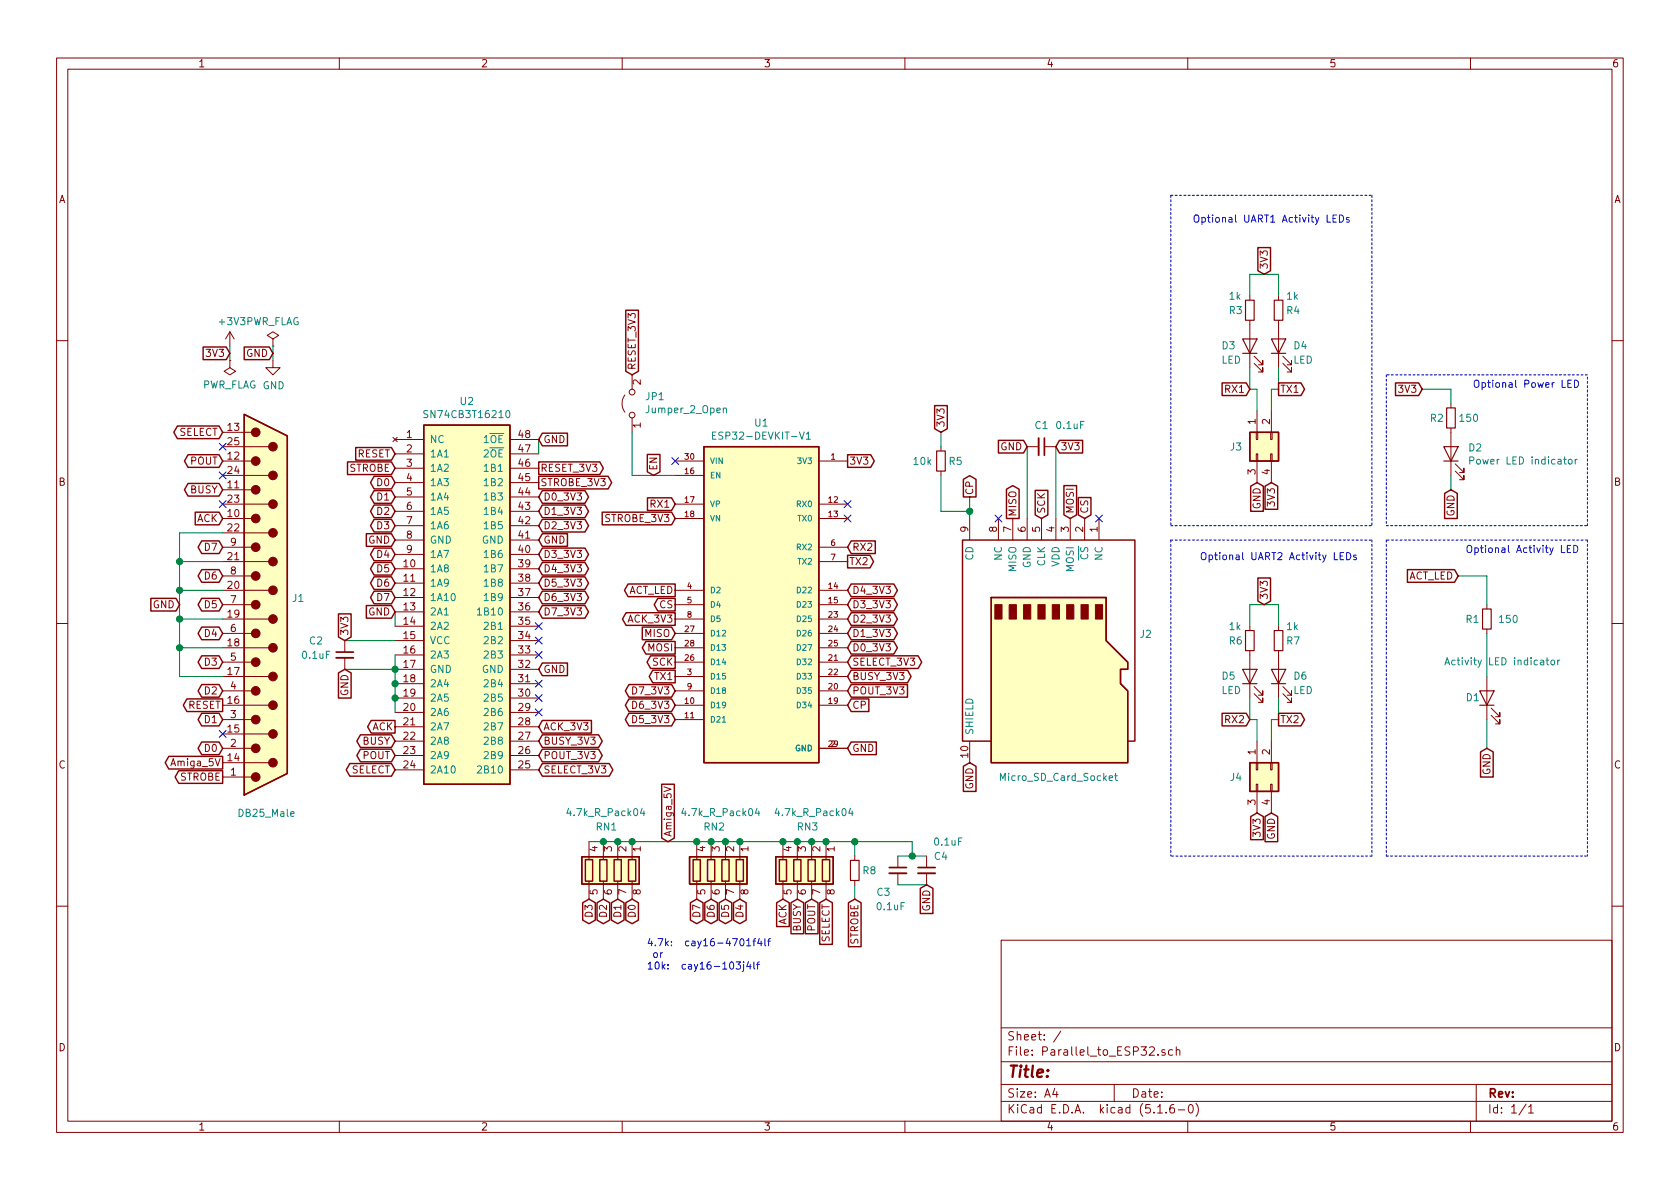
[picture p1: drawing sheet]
<svg xmlns="http://www.w3.org/2000/svg" width="297mm" height="210mm" viewBox="0 0 297 210" stroke-linecap="round" stroke-linejoin="round" font-family="sans-serif">
<g fill="none" stroke="#840000" stroke-width=".18">
<path d="M10 10.3h277v189.9h-277zM12 12.2h273v186.1h-273zM60 10.3v1.9M110 10.3v1.9M160 10.3v1.9M210 10.3v1.9M260 10.3v1.9M40.6 58.7l-.7 1.2M40.6 58.7v2.5M40.6 58.7l.8 1.2M48.3 59.9l1-.6-1-.6-1.1 .6 1.1 .6v1.3M221 52.3v.8"/>
<path d="M221 56.6v8.4M226.1 52.3v.8M226.1 56.6v8.4M10 60.2h2M39.4 79h8.1M39.4 76.4h5M40.6 63.7v1.3l1.1 .7-1.1 .6-1-.6 1-.7M40.6 63.7h.1M48.3 63.7v1.3h1.2l-1.2 1.3-1.3-1.3h1.3M48.3 61.2h.1M69.5 77.3l.7 .8M69.8 77.7h5.1"/>
<path d="M70.2 77.3l-.7 .8M90.2 77.7h5M110.5 69.8a2.54 2.54 0 0 0 0 3.1M111.8 66.3v2.5M111.8 73.9v2.5M166.4 79v.8M181.6 79h2M184.7 79h2M221.7 64.3l1.6 1.5v-.8v.8h-.8M221.7 63l1.6 1.5v-.8v.8h-.8M222.1 76.4h.3v1.3h-.3zM222.2 72.6v3.8"/>
<path d="M224.7 76.4h.2v1.3h-.2zM224.8 72.6v3.8M226.8 64.3l1.5 1.5v-.8v.8h-.7M226.8 63l1.5 1.5v-.8v.8h-.7M256.5 71.4v.7M256.5 75.7v8.4M285 60.2h2M39.4 81.5h5M39.4 89.1h8.1M39.4 91.7h5M39.4 84.1h8.1M39.4 96.8h5"/>
<path d="M39.4 99.3h8.1M39.4 94.2h8.1M39.4 86.6h5M69.8 80.3h5.1M69.8 82.8h5.1M69.8 85.3h5.1M69.8 98h5.1M69.8 93h5.1M69.8 90.4h5.1M69.8 87.9h5.1M69.8 95.5h5.1M90.2 80.3h5"/>
<path d="M90.2 82.8h5M90.2 85.3h5M90.2 98h5M90.2 93h5M90.2 90.4h5M90.2 87.9h5M90.2 95.5h5M119.4 81.5h5.1M119.4 89.1h5.1M119.4 91.7h5.1M119.4 84.1h5.1M144.8 81.5h5.1"/>
<path d="M144.8 89.1h5.1M144.8 91.7h5.1M144.8 96.8h5.1M144.8 99.3h5.1M166.4 83.3v.8M171.4 91.7v3.8M176.5 91.7v3.8M179.1 91.7v3.8M181.6 91.7v3.8M184.1 91.7v3.8M186.7 91.7v3.8M189.2 91.7v3.8"/>
<path d="M191.8 91.7v3.8M194.3 91.7v3.8M222.1 80.3h.3v1.2h-.3zM222.2 81.5v3.8M224.7 80.3h.2v1.2h-.2zM224.8 81.5v3.8M257.3 83.3l1.5 1.5v-.7v.7h-.7M257.3 82l1.5 1.6v-.8v.8h-.7M10 110.3h2M39.4 104.4h8.1M39.4 106.9h5M39.4 117.1h5"/>
<path d="M39.4 119.6h8.1M39.4 109.5h8.1M39.4 112h5M39.4 114.5h8.1M39.4 101.8h5M61 113.3v2M61 116.3v2.1M69.8 100.6h5.1M69.8 103.1h5.1M69.8 113.3h5.1M69.8 108.2h5.1M69.8 105.7h5.1"/>
<path d="M69.8 110.7h5.1M69.8 115.8h5.1M69.8 118.4h5.1M90.2 100.6h5M90.2 103.1h5M90.2 113.3h5M90.2 108.2h5M90.2 105.7h5M90.2 110.7h5M90.2 115.8h5M90.2 118.4h5M119.4 104.4h5.1"/>
<path d="M119.4 106.9h5.1M119.4 117.1h5.1M119.4 119.6h5.1M119.4 109.5h5.1M119.4 112h5.1M119.4 114.5h5.1M144.8 104.4h5.1M144.8 106.9h5.1M144.8 117.1h5.1M144.8 119.6h5.1M144.8 109.5h5.1M144.8 112h5.1"/>
<path d="M144.8 114.5h5.1M221 110.7v.8M221 115.1v8.3M226.1 110.7v.8M226.1 115.1v8.3M262.9 106.9v.8M262.9 111.2v.8M262.9 119.6v7.6M285 110.3h2M39.4 124.7h8.1M39.4 127.2h5M39.4 132.3h5"/>
<path d="M39.4 122.2h5M39.4 137.4h5M39.4 134.9h8.1M39.4 129.8h8.1M69.8 120.9h5.1M69.8 123.4h5.1M69.8 126h5.1M69.8 128.5h5.1M69.8 131.1h5.1M69.8 133.6h5.1M69.8 136.1h5.1M90.2 120.9h5"/>
<path d="M90.2 123.4h5M90.2 126h5M90.2 128.5h5M90.2 131.1h5M90.2 133.6h5M90.2 136.1h5M117.4 139.1l1.3 .5-1.3 .4M119.4 124.7h5.1M119.4 127.2h5.1M119.4 122.2h5.1M144.8 124.7h5.1M144.8 132.3h5.1"/>
<path d="M144.8 122.2h5.1M171.4 131.1v3.8M221.7 122.7l1.6 1.5v-.8v.8h-.8M221.7 121.4l1.6 1.5v-.7v.7h-.8M222.1 134.9h.3v1.2h-.3zM222.1 138.7h.3v1.2h-.3zM222.2 131.1v3.8M222.2 139.9v3.9M224.7 134.9h.2v1.2h-.2zM224.7 138.7h.2v1.2h-.2zM224.8 131.1v3.8M224.8 139.9v3.9"/>
<path d="M226.8 122.7l1.5 1.5v-.8v.8h-.7M226.8 121.4l1.5 1.5v-.7v.7h-.7M263.7 126.5l1.5 1.5v-.8v.8h-.8M263.7 125.2l1.5 1.5v-.7v.7h-.8M104.1 148.8v3.2M104.1 155.8v3.2M106.7 148.8v3.2M106.7 155.8v3.2M109.2 148.8v3.2M109.2 155.8v3.2M111.8 148.8v3.2M111.8 155.8v3.2"/>
<path d="M123.2 148.8v3.2M123.2 155.8v3.2M125.7 148.8v3.2M125.7 155.8v3.2M128.3 148.8v3.2M128.3 155.8v3.2M130.8 148.8v3.2M130.8 155.8v3.2M138.4 148.8v3.2M138.4 155.8v3.2M141 148.8v3.2M141 155.8v3.2"/>
<path d="M143.5 148.8v3.2M143.5 155.8v3.2M146 148.8v3.2M146 155.8v3.2M151.1 151.4v.7M151.1 155.7v.8M158.7 151.4v2M158.7 154.4v2.1M163.8 151.4v2M163.8 154.4v2.1M10 160.2h2M177 166.3h108v32h-108z"/>
<path d="M285 160.2h2M60 198.3v1.9M110 198.3v1.9M160 198.3v1.9M177 194.8h108M177 191.8h108M177 187.8h108M177 181.8h108M186.5 192.5l-.4 1h1M186.8 193v1M187.6 182.3l-1.3 2M197 191.8v3"/>
<path d="M204.7 196.8h.8M204.7 186.5v.1M206 185.7l-.4-.1-.2 .2 .1 .2 .5 .2v.3h-.6M206.2 196.7v.1M207.3 185.7l-.4-.1-.3 .3 .1 .6 .2 .1 .4-.1M207.5 195.3a.59 .59 0 0 0-.7 .7v.5l.2 .2 .4 .1 .2-.1 .1-.5-.2-.2-.4-.1-.3 .3M208 185.7l.2-.1 .3 .1 .1 .9M208 185.1v1.5M208.3 196.3h1.2M210 198.3v1.9M210.3 195.4l.2-.1a.8 .8 0 0 1 .5 .8 .8 .8 0 0 1-.5 .7 1 1 0 0 1-.2-1.4zM211.5 195.1a1.71 1.71 0 0 1 0 2.3"/>
<path d="M260 198.3v1.9M261 191.8v6.5M269.8 195.2l-1.2 2M270.3 195.8l.4-.5v1.5M270.3 196.8h.8"/>
<circle cx="111.8" cy="69.3" r=".51"/>
<circle cx="111.8" cy="73.4" r=".51"/>
</g>
<g fill="none" stroke="#840000" stroke-width=".2">
<path d="M219.7 59.9h2.5l-1.2 2.6zM220.2 53.1h1.5v3.5h-1.5zM224.8 59.9h2.5l-1.2 2.6zM225.3 53.1h1.5v3.5h-1.5zM165.6 79.8h1.5v3.5h-1.5zM219.7 62.5h2.5M224.8 62.5h2.5M255.3 79h2.5l-1.3 2.5zM255.8 72.1h1.5v3.6h-1.5zM255.3 81.5h2.5M219.7 118.4h2.5l-1.2 2.5zM220.2 111.5h1.5v3.6h-1.5z"/>
<path d="M224.8 118.4h2.5l-1.2 2.5zM225.3 111.5h1.5v3.6h-1.5zM262.1 107.7h1.6v3.5h-1.6zM219.7 120.9h2.5M224.8 120.9h2.5M261.6 122.2h2.6l-1.3 2.5zM261.6 124.7h2.6M150.4 152.1h1.5v3.6h-1.5z"/>
</g>
<g fill="none" stroke="#008484" stroke-width=".18">
<path d="M75.6 72.7l-.4-.1-.2 .1v.4l.6 .3v.2l-.2 .3-.5-.1M89.6 72.7l.1-.1a.69 .69 0 0 1 .5 .6 .69 .69 0 0 1-.5 .7l-.2-.3-.1-.2zM126 77h.4M126.6 76.4h-.6v1.3h.6M127.9 72.3l.2-.1h.3v.8M142.6 76.8l.3-.4v1.3M142.6 77.7h.7M259.9 81.5l.6-.1 .1-.2-.1-.3-.2-.1h-.4v1.3M277.3 81.4l.2-.2 .4 .2 .1 .4-.2 .2-.3 .1-.2-.2zM278.5 81.2v.9M278.9 81.2l-.3 .1-.1 .2M84.4 107.8l.4-.3v1.3"/>
<path d="M84.4 108.8h.7M255.5 117.6l.4-1.3 .4 1.3M255.6 117.2h.6M273.4 116.7h.4M273.5 116.3v1.1l.3 .2M274.3 116.8l.3-.1 .3 .3-.1 .5-.4 .1-.1-.2zM275.4 116.7v.9M275.8 116.7l-.4 .3M84.4 135.6l.5-.2 .2 .4-.7 .9h.7M127.7 127.7h.6M196.1 137.6l.6-.1v-.3h-.4l-.2 .2 .1 .6h.5M197.1 137.2h.5"/>
<path d="M197.3 136.7v1.1l.3 .2M113.5 142.9l-.3 .9h.8M113.8 143.4v.8M133.9 142.9l-.3 .9h.7M134.2 143.4v.8M150.4 142.9l-.3 .9h.8M150.7 143.4v.8"/>
</g>
<path d="M183.6 77.5v3M59.4 116.3h3.1M157.2 154.4h3.1M162.3 154.4h3.1" fill="none" stroke="#840000" stroke-width=".33"/>
<path d="M184.7 77.5v3M59.4 115.3h3.1M157.2 153.4h3.1M162.3 153.4h3.1" fill="none" stroke="#840000" stroke-width=".3"/>
<g fill="#ffffc2" stroke="#ffffc2" stroke-width=".18">
<path d="M74.9 75.2h15.3v63.5h-15.3z"/>
<path d="M124.5 79h20.3v55.9h-20.3z"/>
<path d="M121.9 151.5h10.2v4.8h-10.2z"/>
<path d="M175.3 105.7h20.3v7.6l3.8 3.8v1.3h-1.3v2.5l1.3 1.3v12.7h-24.1z"/>
<path d="M43.2 73.3l7.6 3.8v59.7l-7.6 3.8z"/>
<path d="M102.9 151.5h10.1v4.8h-10.1z"/>
<path d="M137.2 151.5h10.1v4.8h-10.1z"/>
<path d="M221 76.4h5.1v5.1h-5.1z"/>
<path d="M221 134.9h5.1v5h-5.1z"/>
</g>
<g fill="none" stroke="#840000" stroke-width=".25">
<path d="M110.6 54.9h2.3v10.8l-1.1 .6-1.2-.6zM222.4 43.8h2.2v4.1l-1.1 .6-1.1-.6zM31.4 75.3h7.3l.7 1.1-.7 1.2h-7.3l-.7-1.2zM35.9 61.4h4.1l.6 1.1-.6 1.1h-4.1zM43.2 73.3l7.6 3.8v59.7l-7.6 3.8zM43.2 61.4h4.4l.7 1.1-.7 1.1h-4.4zM62.9 79.1h6.3l.6 1.2-.6 1.1h-6.3zM74.9 75.2h15.3v63.5h-15.3zM95.9 76.6h4.4v2.2h-4.4l-.7-1.1zM124.5 79h20.3v55.9h-20.3zM165.3 71.7h2.2v4.1l-1.1 .6-1.1-.6zM176.5 77.9h4.5l.6 1.1-.6 1.1h-4.5z"/>
<path d="M187.3 77.9h4.1v2.2h-4.1l-.6-1.1zM216.1 67.7h4.2l.7 1.1-.7 1.1h-4.2zM221 76.4h5.1v5.1h-5.1zM226.1 67.7h3.9l.7 1.1-.7 1.1h-3.9zM246.7 67.7h4.1l.7 1.1-.7 1.1h-4.1zM33.2 85.5h5.5l.7 1.1-.7 1.1h-5.5l-.6-1.1zM33.2 80.4h5.5l.7 1.1-.7 1.1h-5.5l-.6-1.1zM34.5 90.6h4.2l.7 1.1-.7 1.1h-4.2zM35.7 95.7h3l.7 1.1-.7 1.1h-3l-.7-1.1zM61.4 81.7h7.8l.6 1.1-.6 1.1h-7.8zM64.8 94.4h4.4l.6 1.1-.6 1.1h-4.4zM66.1 99.5h3.1l.6 1.1-.6 1.1h-3.1l-.6-1.1z"/>
<path d="M66.1 96.9h3.1l.6 1.1-.6 1.2h-3.1l-.6-1.2zM66.1 91.8h3.1l.6 1.2-.6 1.1h-3.1l-.6-1.1zM66.1 89.3h3.1l.6 1.1-.6 1.1h-3.1l-.6-1.1zM66.1 86.8h3.1l.6 1.1-.6 1.1h-3.1l-.6-1.1zM66.1 84.2h3.1l.6 1.1-.6 1.2h-3.1l-.6-1.2zM95.2 84.2h12.3l.7 1.1-.7 1.2h-12.3zM95.2 81.7h10.8l.7 1.1-.7 1.1h-10.8zM95.9 99.5h7.5l.7 1.1-.7 1.1h-7.5l-.7-1.1zM95.9 96.9h7.5l.7 1.1-.7 1.2h-7.5l-.7-1.2zM95.9 91.8h7.5l.7 1.2-.7 1.1h-7.5l-.7-1.1zM95.9 89.3h7.5l.7 1.1-.7 1.1h-7.5l-.7-1.1zM95.9 86.8h7.5l.7 1.1-.7 1.1h-7.5l-.7-1.1z"/>
<path d="M95.9 94.4h4.4v2.2h-4.4l-.7-1.1zM106.5 90.6h12.2l.7 1.1-.7 1.1h-12.2zM114.5 80.4h2.2v3l-1.1 .7-1.1-.7zM114.5 88h4.2l.7 1.1-.7 1.2h-4.2zM149.9 98.2h3.9l.7 1.1-.7 1.1h-3.9zM149.9 80.4h4l.7 1.1-.7 1.1h-4zM150.5 95.7h4.3v2.2h-4.3l-.6-1.1zM170.3 84.8l1.1-.7 1.2 .7v3.1h-2.3zM178 86.5l1.1-.6 1.1 .6v5.2h-2.2zM183 86.7h2.3v4.4l-1.2 .6-1.1-.6zM188.1 85.9h2.2v5.2l-1.1 .6-1.1-.6zM190.7 88h2.2v3.1l-1.1 .6-1.1-.6z"/>
<path d="M221.1 86l1.1-.7 1.2 .7v4.4h-2.3zM223.7 86l1.1-.7 1.1 .7v4.1h-2.2zM255.4 87.2l1.1-.6 1.2 .6v4.5h-2.3zM26.7 105.8h4.4l.6 1.1-.6 1.1h-4.4zM35.7 116h3l.7 1.1-.7 1.1h-3l-.7-1.1zM35.7 110.9h3l.7 1.1-.7 1.1h-3l-.7-1.1zM35.7 105.8h3l.7 1.1-.7 1.1h-3l-.7-1.1zM35.7 100.7h3l.7 1.1-.7 1.2h-3l-.7-1.2zM59.8 108.6h2.3v4l-1.1 .7-1.2-.7zM59.8 119l1.2-.6 1.1 .6v4.4h-2.3zM64.8 107.1h4.4l.6 1.1-.6 1.1h-4.4zM66.1 102h3.1l.6 1.1-.6 1.1h-3.1l-.6-1.1z"/>
<path d="M66.1 104.5h3.1l.6 1.2-.6 1.1h-3.1l-.6-1.1zM95.9 107.1h7.5l.7 1.1-.7 1.1h-7.5l-.7-1.1zM95.9 104.5h7.5l.7 1.2-.7 1.1h-7.5l-.7-1.1zM95.9 102h7.5l.7 1.1-.7 1.1h-7.5l-.7-1.1zM95.9 117.2h4.4v2.3h-4.4l-.7-1.1zM110.7 108.4h8.7v2.2h-8.7l-.6-1.1zM111 103.3h8.4v2.2h-8.4l-.6-1.1zM113.6 110.9h5.1l.7 1.1-.7 1.1h-5.1zM114.2 113.4h5.2v2.3h-5.2l-.6-1.2zM115 116h4.4v2.2h-4.4l-.6-1.1zM115.4 118.5h4v2.2h-4l-.6-1.1zM116.3 105.8h3.1v2.2h-3.1l-.6-1.1z"/>
<path d="M150.5 116h11.8l.7 1.1-.7 1.1h-11.8l-.6-1.1zM150.5 113.4h7.5l.7 1.1-.7 1.2h-7.5l-.6-1.2zM150.5 110.9h7.5l.7 1.1-.7 1.1h-7.5l-.6-1.1zM150.5 108.4h7.5l.7 1.1-.7 1.1h-7.5l-.6-1.1zM150.5 105.8h7.5l.7 1.1-.7 1.1h-7.5l-.6-1.1zM150.5 103.3h7.5l.7 1.1-.7 1.1h-7.5l-.6-1.1zM150.5 118.5h10l.6 1.1-.6 1.1h-10l-.6-1.1zM175.3 105.7h20.3v7.6l3.8 3.8v1.3h-1.3v2.5l1.3 1.3v12.7h-24.1zM222.4 102.2h2.2v4.1l-1.1 .6-1.1-.6zM248.8 100.7h8.4l.6 1.1-.6 1.2h-8.4zM29.8 133.8h9.6v2.2h-9.6l-.6-1.1zM31.6 136.3h7.8v2.2h-7.8l-.6-1.1z"/>
<path d="M33 123.6h6.4v2.2h-6.4l-.6-1.1zM35.7 131.2h3l.7 1.1-.7 1.1h-3l-.7-1.1zM35.7 126.1h3l.7 1.1-.7 1.2h-3l-.7-1.2zM35.7 121.1h3l.7 1.1-.7 1.1h-3l-.7-1.1zM61.8 135h7.4l.6 1.1-.6 1.2h-7.4l-.6-1.2zM63.7 129.9h5.5l.6 1.2-.6 1.1h-5.5l-.6-1.1zM63.7 132.5h5.5l.6 1.1-.6 1.1h-5.5l-.6-1.1zM65.6 127.4h4.2v2.2h-4.2l-.6-1.1zM95.9 127.4h8.7v2.2h-8.7l-.7-1.1zM95.9 132.5h9.9l.7 1.1-.7 1.1h-9.9l-.7-1.1zM95.9 129.9h9.9l.7 1.2-.7 1.1h-9.9l-.7-1.1zM95.9 135h11.8l.7 1.1-.7 1.2h-11.8l-.7-1.2z"/>
<path d="M111.2 126.1h7.5l.7 1.1-.7 1.2h-7.5l-.6-1.2zM111.2 123.6h7.5l.7 1.1-.7 1.1h-7.5l-.6-1.1zM111.2 121.1h7.5l.7 1.1-.7 1.1h-7.5l-.6-1.1zM117 138.7h2.2v9.5l-1.1 .6-1.1-.6zM150.5 121.1h10v2.2h-10l-.6-1.1zM150.5 131.2h4.4v2.2h-4.4l-.6-1.1zM150.5 123.6h3.1v2.2h-3.1l-.6-1.1zM170.3 135.5l1.1-.6 1.2 .6v4.4h-2.3zM175.3 131.1h-5.1v-35.6h30.5v35.6h-1.3M216.1 126.1h4.2l.7 1.1-.7 1.2h-4.2zM221 134.9h5.1v5h-5.1zM226.1 126.1h3.9l.7 1.1-.7 1.2h-3.9z"/>
<path d="M261.8 133l1.1-.7 1.1 .7v4.4h-2.2zM102.9 151.5h10.1v4.8h-10.1zM103 159.6l1.1-.6 1.2 .6v3.1l-1.2 .6-1.1-.6zM103.5 152h1.3v3.8h-1.3zM105.6 159.6l1.1-.6 1.1 .6v3.1l-1.1 .6-1.1-.6zM106 152h1.3v3.8h-1.3zM108.1 159.6l1.1-.6 1.1 .6v3.1l-1.1 .6-1.1-.6zM108.6 152h1.3v3.8h-1.3zM110.6 159.6l1.2-.6 1.1 .6v3.1l-1.1 .6-1.2-.6zM111.1 152h1.3v3.8h-1.3zM121.9 151.5h10.2v4.8h-10.2zM122.1 159.6l1.1-.6 1.1 .6v3.1l-1.1 .6-1.1-.6z"/>
<path d="M122.6 152h1.2v3.8h-1.2zM124.6 159.6l1.1-.6 1.1 .6v3.1l-1.1 .6-1.1-.6zM125.1 152h1.3v3.8h-1.3zM127.2 159.6l1.1-.6 1.1 .6v3.1l-1.1 .6-1.1-.6zM127.6 152h1.3v3.8h-1.3zM129.7 159.6l1.1-.6 1.1 .6v3.1l-1.1 .6-1.1-.6zM130.2 152h1.2v3.8h-1.2zM137.2 151.5h10.1v4.8h-10.1zM137.3 159.6l1.1-.6 1.1 .6v4.2h-2.2zM137.8 152h1.3v3.8h-1.3zM139.9 159.6l1.1-.6 1.1 .6v5.5h-2.2zM140.3 152h1.3v3.8h-1.3z"/>
<path d="M142.4 159.6l1.1-.6 1.1 .6v5.5h-2.2zM142.9 152h1.2v3.8h-1.2zM144.9 159.6l1.1-.6 1.2 .6v7.4h-2.3zM145.4 152h1.3v3.8h-1.3zM150 159.6l1.1-.6 1.1 .6v7.8h-2.2zM162.7 157.1l1.1-.6 1.1 .6v4.4h-2.2zM221.1 144.4l1.1-.6 1.2 .6v4.1h-2.3zM223.7 144.4l1.1-.6 1.1 .6v4.4h-2.2z"/>
</g>
<g fill="#840000" stroke="#840000" stroke-width=".18">
<path d="M175.9 106.9h1.3v2.6h-1.3z"/>
<path d="M178.4 106.9h1.3v2.6h-1.3z"/>
<path d="M181 106.9h1.2v2.6h-1.2z"/>
<path d="M183.5 106.9h1.3v2.6h-1.3z"/>
<path d="M186.1 106.9h1.2v2.6h-1.2z"/>
<path d="M188.6 106.9h1.3v2.6h-1.3z"/>
<path d="M191.1 106.9h1.3v2.6h-1.3z"/>
<path d="M193.7 106.9h1.2v2.6h-1.2z"/>
<circle cx="45.2" cy="137.4" r=".76"/>
<circle cx="45.2" cy="132.3" r=".76"/>
<circle cx="45.2" cy="127.2" r=".76"/>
<circle cx="45.2" cy="122.2" r=".76"/>
<circle cx="45.2" cy="117.1" r=".76"/>
<circle cx="45.2" cy="112" r=".76"/>
<circle cx="45.2" cy="106.9" r=".76"/>
<circle cx="45.2" cy="101.8" r=".76"/>
<circle cx="45.2" cy="96.8" r=".76"/>
<circle cx="45.2" cy="91.7" r=".76"/>
<circle cx="45.2" cy="86.6" r=".76"/>
<circle cx="45.2" cy="81.5" r=".76"/>
<circle cx="45.2" cy="76.4" r=".76"/>
<circle cx="48.3" cy="134.9" r=".76"/>
<circle cx="48.3" cy="129.8" r=".76"/>
<circle cx="48.3" cy="124.7" r=".76"/>
<circle cx="48.3" cy="119.6" r=".76"/>
<circle cx="48.3" cy="114.5" r=".76"/>
<circle cx="48.3" cy="109.5" r=".76"/>
<circle cx="48.3" cy="104.4" r=".76"/>
<circle cx="48.3" cy="99.3" r=".76"/>
<circle cx="48.3" cy="94.2" r=".76"/>
<circle cx="48.3" cy="89.1" r=".76"/>
<circle cx="48.3" cy="84.1" r=".76"/>
<circle cx="48.3" cy="79" r=".76"/>
</g>
<g fill="none" stroke="#0000c2" stroke-width=".18" stroke-dasharray=".4 .4">
<path d="M207 34.5v58.5M207 34.5h35.6M242.6 34.5v58.5M245.1 66.3v26.7M280.7 66.3h-35.6M207 95.5v55.9M207 93h35.6M207 95.5h35.6M242.6 95.5v55.9M245.1 95.5v55.9M245.1 93h35.6M280.7 95.5v55.9"/>
<path d="M280.7 95.5h-35.6M280.7 93v-26.7M242.6 151.4h-35.6M245.1 151.4h35.6"/>
</g>
<g fill="none" stroke="#008400" stroke-width=".18">
<path d="M221 52.3v-3.8h5.1v3.8M40.6 61.2v2.5M48.3 61.2v2.5M95.2 77.7v2.6M111.8 76.4v7.7h7.6M166.4 76.4v2.6M181.6 79v12.7M186.7 79v12.7M221 65v3.8h1.2v3.8M226.1 65v3.8h-1.3v3.8M251.5 68.8h5v2.6M31.7 99.3h7.7"/>
<path d="M39.4 94.2h-7.7v25.4h7.7M166.4 84.1v6.3h5M171.4 87.9v3.8M256.5 84.1v2.5M31.7 104.4h7.7M31.7 109.5h7.7M31.7 114.5h7.7M61 118.4h8.8M61 113.3h8.8M69.8 108.2v2.5M69.8 115.8v10.2M221 110.7v-3.8h5.1v3.8"/>
<path d="M257.8 101.8h5.1v5.1M262.9 112v7.6M221 123.4v3.8h1.2v3.9M226.1 123.4v3.8h-1.3v3.9M262.9 127.2v5.1M104.1 148.8h57.2v2.6M151.1 148.8v2.6M151.1 156.5v2.5M158.7 151.4h5.1M158.7 156.5h5.1"/>
</g>
<g fill="none" stroke="#0000c2" stroke-width=".18">
<path d="M234.6 38v1.3h.7M235.7 38.6h.4M236.3 38h-.6v1.3h.6M236.8 38a.64 .64 0 0 1 .8 .7 .64 .64 0 0 1-.8 .6zM238.5 38.5l-.3-.1-.2 .2 .1 .2 .4 .1v.3h-.5M277.2 67.8h.4M277.8 67.2h-.6v1.3h.6M278.4 67.2a.64 .64 0 0 1 .7 .7 .64 .64 0 0 1-.7 .6zM235.9 97.7v1.3h.6M237 98.3h.4M237.6 97.7h-.6v1.3h.6M238.1 97.7a.64 .64 0 0 1 .7 .6 .64 .64 0 0 1-.7 .7z"/>
<path d="M239.8 98.2l-.3-.1-.2 .2 .1 .2 .4 .1v.3h-.5M276.1 96.4v1.3h.6M277.1 97h.4M277.7 96.4h-.6v1.3h.6M278.3 96.4a.64 .64 0 0 1 .7 .7 .64 .64 0 0 1-.7 .6zM117.1 168.5l-.3 .2M130.1 170.1h.8l-.4 .5 .4 .1v.5l-.2 .2-.6-.2M130.9 166.1l.2-.1a.67 .67 0 0 1 .5 .6 .67 .67 0 0 1-.5 .7l-.3-.5zM131.5 170.5v1.1l-.3 .2M131.5 170.1v.1M132 166.3l.4-.3v1.3M132 167.3h.7"/>
<path d="M132.3 170l-.3 .9h.8M132.6 170.5v.9M133.1 166.4h.5M133.3 170.1v1.1l.2 .2M133.6 166l-.3 .2v1.1M133.8 170.5h.5M134.3 165.9l-.3 .9h.7M134.3 170.1l-.3 .2v1.1M134.6 166.4v.9M135.2 166v1.1l.2 .2M135.7 166.4h.5M136.2 166l-.3 .2v1.1"/>
</g>
<g fill="#008400" stroke="#008400" stroke-width=".25">
<circle cx="109.2" cy="148.8" r=".51"/>
<circle cx="69.9" cy="123.4" r=".51"/>
<circle cx="146.1" cy="148.8" r=".51"/>
<circle cx="138.4" cy="148.8" r=".51"/>
<circle cx="106.7" cy="148.8" r=".51"/>
<circle cx="31.8" cy="99.3" r=".51"/>
<circle cx="31.8" cy="104.4" r=".51"/>
<circle cx="31.8" cy="109.5" r=".51"/>
<circle cx="31.8" cy="114.5" r=".51"/>
<circle cx="141" cy="148.8" r=".51"/>
<circle cx="125.7" cy="148.8" r=".51"/>
<circle cx="143.5" cy="148.8" r=".51"/>
<circle cx="128.3" cy="148.8" r=".51"/>
<circle cx="130.8" cy="148.8" r=".51"/>
<circle cx="123.2" cy="148.8" r=".51"/>
<circle cx="171.5" cy="90.4" r=".51"/>
<circle cx="111.8" cy="148.8" r=".51"/>
<circle cx="69.9" cy="120.9" r=".51"/>
<circle cx="69.9" cy="118.4" r=".51"/>
<circle cx="161.3" cy="151.4" r=".51"/>
<circle cx="151.1" cy="148.8" r=".51"/>
</g>
<g fill="none" stroke="#000084" stroke-width=".18">
<path d="M38.8 78.4l1.2 1.2M40 78.4l-1.2 1.2M38.8 88.5l1.2 1.3M38.8 83.5l1.2 1.2M40 88.5l-1.2 1.3M40 83.5l-1.2 1.2M118.8 80.9l1.2 1.2M120 80.9l-1.2 1.2M149.3 91.1l1.2 1.2M149.3 88.5l1.2 1.3M150.5 91.1l-1.2 1.2M150.5 88.5l-1.2 1.3"/>
<path d="M175.9 91.1l1.2 1.2M177.1 91.1l-1.2 1.2M193.7 91.1l1.2 1.2M194.9 91.1l-1.2 1.2M94.6 115.2l1.3 1.2M94.6 112.7l1.3 1.2M94.6 110.1l1.3 1.2M95.9 115.2l-1.3 1.2M95.9 112.7l-1.3 1.2M95.9 110.1l-1.3 1.2M38.8 129.2l1.2 1.2M40 129.2l-1.2 1.2"/>
<path d="M94.6 120.3l1.3 1.2M94.6 122.8l1.3 1.2M94.6 125.4l1.3 1.2M95.9 120.3l-1.3 1.2M95.9 122.8l-1.3 1.2M95.9 125.4l-1.3 1.2"/>
</g>
<text font-size="2.8" fill="#840000" x="178" y="190.5">Title:</text>
<g font-size="2.1" fill="#840000">
<text x="178" y="184">Sheet: /</text>
<text x="178" y="186.7">File: Parallel_to_ESP32.sch</text>
<text x="178" y="196.9">KiCad E.D.A. kicad (5.1.6-0)</text>
<text x="178" y="194.1">Size: A4</text>
<text x="200" y="194.1">Date:</text>
<text x="263" y="194.1">Rev:</text>
<text x="263" y="196.9">Id: 1/1</text>
</g>
<g font-size="1.8" fill="#840000">
<text x="35" y="11.9">1</text>
<text x="85" y="11.9">2</text>
<text x="135" y="11.9">3</text>
<text x="185" y="11.9">4</text>
<text x="235" y="11.9">5</text>
<text x="285" y="11.9">6</text>
<text x="10.4" y="35.9">A</text>
<text x="285.4" y="35.9">A</text>
<text x="224.2" y="47.7" transform="rotate(-90 224.2 47.7)">3V3</text>
<text x="36.7" y="63.1">3V3</text>
<text x="43.5" y="63.1">GND</text>
<text x="112.4" y="65.5" transform="rotate(-90 112.4 65.5)">RESET_3V3</text>
<text x="113.3" y="68" transform="rotate(-90 113.3 68)">2</text>
<text x="216.8" y="69.5">RX1</text>
<text x="226.3" y="69.5">TX1</text>
<text x="247.5" y="69.5">3V3</text>
<text x="31.6" y="77.1">SELECT</text>
<text x="40.3" y="76.2">13</text>
<text x="71.9" y="77.5">1</text>
<text x="91.7" y="77.5">48</text>
<text x="113.3" y="75.7" transform="rotate(-90 113.3 75.7)">1</text>
<text x="167" y="75.7" transform="rotate(-90 167 75.7)">3V3</text>
<text x="222" y="75" transform="rotate(-90 222 75)">1</text>
<text x="224.5" y="75" transform="rotate(-90 224.5 75)">2</text>
<text x="33.7" y="82.2">POUT</text>
<text x="40.3" y="81.3">12</text>
<text x="40.3" y="83.8">24</text>
<text x="40.3" y="78.7">25</text>
<text x="61.7" y="83.4">STROBE</text>
<text x="63.2" y="80.9">RESET</text>
<text x="71.9" y="80">2</text>
<text x="71.9" y="82.5">3</text>
<text x="91.7" y="82.5">46</text>
<text x="91.7" y="80">47</text>
<text x="95.5" y="83.4">RESET_3V3</text>
<text x="96" y="78.4">GND</text>
<text x="116.2" y="83.3" transform="rotate(-90 116.2 83.3)">EN</text>
<text x="150.1" y="82.2">3V3</text>
<text x="176.9" y="79.6">GND</text>
<text x="187.5" y="79.6">3V3</text>
<text x="222" y="83.9" transform="rotate(-90 222 83.9)">3</text>
<text x="224.5" y="83.9" transform="rotate(-90 224.5 83.9)">4</text>
<text x="10.4" y="85.9">B</text>
<text x="33.7" y="87.2">BUSY</text>
<text x="40.3" y="86.4">11</text>
<text x="40.3" y="88.9">23</text>
<text x="66.8" y="88.5">D1</text>
<text x="66.8" y="86">D0</text>
<text x="71.9" y="85.1">4</text>
<text x="71.9" y="87.6">5</text>
<text x="91.7" y="87.6">44</text>
<text x="91.7" y="85.1">45</text>
<text x="95.5" y="86">STROBE_3V3</text>
<text x="96" y="88.5">D0_3V3</text>
<text x="115.2" y="89.8">RX1</text>
<text x="172.1" y="87.6" transform="rotate(-90 172.1 87.6)">CP</text>
<text x="225.4" y="89.3" transform="rotate(-90 225.4 89.3)">3V3</text>
<text x="285.4" y="85.9">B</text>
<text x="34.7" y="92.3">ACK</text>
<text x="40.3" y="91.4">10</text>
<text x="40.3" y="94">22</text>
<text x="66.8" y="93.6">D3</text>
<text x="66.8" y="91.1">D2</text>
<text x="71.9" y="90.2">6</text>
<text x="71.9" y="92.7">7</text>
<text x="71.9" y="95.2">8</text>
<text x="91.7" y="92.7">42</text>
<text x="91.7" y="90.2">43</text>
<text x="91.7" y="95.2">41</text>
<text x="96" y="93.6">D2_3V3</text>
<text x="96" y="91.1">D1_3V3</text>
<text x="107.1" y="92.3">STROBE_3V3</text>
<text x="171.2" y="94.1" transform="rotate(-90 171.2 94.1)">9</text>
<text x="176.3" y="94.1" transform="rotate(-90 176.3 94.1)">8</text>
<text x="178.8" y="94.1" transform="rotate(-90 178.8 94.1)">7</text>
<text x="179.7" y="91.4" transform="rotate(-90 179.7 91.4)">MISO</text>
<text x="181.4" y="94.1" transform="rotate(-90 181.4 94.1)">6</text>
<text x="183.9" y="94.1" transform="rotate(-90 183.9 94.1)">5</text>
<text x="184.8" y="90.9" transform="rotate(-90 184.8 90.9)">SCK</text>
<text x="186.4" y="94.1" transform="rotate(-90 186.4 94.1)">4</text>
<text x="189" y="94.1" transform="rotate(-90 189 94.1)">3</text>
<text x="189.9" y="90.9" transform="rotate(-90 189.9 90.9)">MOSI</text>
<text x="191.5" y="94.1" transform="rotate(-90 191.5 94.1)">2</text>
<text x="192.4" y="90.9" transform="rotate(-90 192.4 90.9)">CS</text>
<text x="194.1" y="94.1" transform="rotate(-90 194.1 94.1)">1</text>
<text x="222.9" y="90.1" transform="rotate(-90 222.9 90.1)">GND</text>
<text x="257.2" y="91.3" transform="rotate(-90 257.2 91.3)">GND</text>
<text x="36.3" y="97.4">D7</text>
<text x="40.3" y="99.1">21</text>
<text x="40.8" y="101.6">8</text>
<text x="40.8" y="96.5">9</text>
<text x="65.1" y="96.1">GND</text>
<text x="66.8" y="101.2">D5</text>
<text x="66.8" y="98.7">D4</text>
<text x="71.4" y="100.3">10</text>
<text x="71.9" y="97.8">9</text>
<text x="91.7" y="100.3">39</text>
<text x="91.7" y="97.8">40</text>
<text x="96" y="101.2">D4_3V3</text>
<text x="96" y="98.7">D3_3V3</text>
<text x="96" y="96.1">GND</text>
<text x="150.1" y="99.9">TX2</text>
<text x="150.6" y="97.4">RX2</text>
<text x="27" y="107.6">GND</text>
<text x="36.3" y="107.6">D5</text>
<text x="36.3" y="102.5">D6</text>
<text x="40.3" y="104.1">20</text>
<text x="40.8" y="106.7">7</text>
<text x="66.8" y="103.8">D6</text>
<text x="66.8" y="106.3">D7</text>
<text x="71.4" y="102.9">11</text>
<text x="71.4" y="105.4">12</text>
<text x="71.4" y="107.9">13</text>
<text x="91.7" y="107.9">36</text>
<text x="91.7" y="105.4">37</text>
<text x="91.7" y="102.9">38</text>
<text x="96" y="106.3">D6_3V3</text>
<text x="96" y="103.8">D5_3V3</text>
<text x="111" y="105">ACT_LED</text>
<text x="116.7" y="107.6">CS</text>
<text x="150.6" y="107.6">D3_3V3</text>
<text x="150.6" y="105">D4_3V3</text>
<text x="224.2" y="106.1" transform="rotate(-90 224.2 106.1)">3V3</text>
<text x="248.9" y="102.5">ACT_LED</text>
<text x="36.3" y="112.6">D4</text>
<text x="40.3" y="109.2">19</text>
<text x="40.8" y="111.8">6</text>
<text x="61.6" y="112.5" transform="rotate(-90 61.6 112.5)">3V3</text>
<text x="65.1" y="108.8">GND</text>
<text x="71.4" y="113">15</text>
<text x="71.4" y="110.5">14</text>
<text x="91.7" y="113">34</text>
<text x="91.7" y="110.5">35</text>
<text x="96" y="108.8">D7_3V3</text>
<text x="111.2" y="110.1">ACK_3V3</text>
<text x="114.1" y="112.6">MISO</text>
<text x="150.6" y="112.6">D1_3V3</text>
<text x="150.6" y="110.1">D2_3V3</text>
<text x="36.3" y="117.7">D3</text>
<text x="40.3" y="119.4">17</text>
<text x="40.3" y="114.3">18</text>
<text x="40.8" y="116.8">5</text>
<text x="71.4" y="115.6">16</text>
<text x="71.4" y="118.1">17</text>
<text x="91.7" y="118.1">32</text>
<text x="91.7" y="115.6">33</text>
<text x="96" y="119">GND</text>
<text x="114.6" y="115.2">MOSI</text>
<text x="115.4" y="117.7">SCK</text>
<text x="150.6" y="117.7">SELECT_3V3</text>
<text x="150.6" y="115.2">D0_3V3</text>
<text x="33.2" y="125.3">RESET</text>
<text x="36.3" y="122.8">D2</text>
<text x="40.3" y="124.5">16</text>
<text x="40.8" y="121.9">4</text>
<text x="61.6" y="123.1" transform="rotate(-90 61.6 123.1)">GND</text>
<text x="71.4" y="120.6">18</text>
<text x="71.4" y="123.2">19</text>
<text x="71.4" y="125.7">20</text>
<text x="91.7" y="125.7">29</text>
<text x="91.7" y="123.2">30</text>
<text x="91.7" y="120.6">31</text>
<text x="112.2" y="125.3">D6_3V3</text>
<text x="112.2" y="122.8">D7_3V3</text>
<text x="115.9" y="120.3">TX1</text>
<text x="150.6" y="122.8">POUT_3V3</text>
<text x="150.6" y="125.3">CP</text>
<text x="150.6" y="120.3">BUSY_3V3</text>
<text x="36.3" y="127.9">D1</text>
<text x="40.3" y="129.5">15</text>
<text x="40.8" y="127">3</text>
<text x="64.2" y="131.7">BUSY</text>
<text x="65.8" y="129.2">ACK</text>
<text x="71.4" y="128.3">21</text>
<text x="71.4" y="130.8">22</text>
<text x="91.7" y="130.8">27</text>
<text x="91.7" y="128.3">28</text>
<text x="96" y="129.2">ACK_3V3</text>
<text x="96" y="131.7">BUSY_3V3</text>
<text x="112.2" y="127.9">D5_3V3</text>
<text x="216.8" y="127.9">RX2</text>
<text x="226.3" y="127.9">TX2</text>
<text x="10.4" y="135.9">C</text>
<text x="30.6" y="135.5">Amiga_5V</text>
<text x="36.3" y="133">D0</text>
<text x="40.3" y="134.6">14</text>
<text x="40.8" y="137.2">1</text>
<text x="40.8" y="132.1">2</text>
<text x="62.1" y="136.8">SELECT</text>
<text x="64.2" y="134.2">POUT</text>
<text x="71.4" y="133.3">23</text>
<text x="71.4" y="135.9">24</text>
<text x="91.7" y="135.9">25</text>
<text x="91.7" y="133.3">26</text>
<text x="96" y="134.2">POUT_3V3</text>
<text x="96" y="136.8">SELECT_3V3</text>
<text x="150.6" y="133">GND</text>
<text x="171.2" y="133.9" transform="rotate(-90 171.2 133.9)">10</text>
<text x="222" y="133.4" transform="rotate(-90 222 133.4)">1</text>
<text x="224.5" y="133.4" transform="rotate(-90 224.5 133.4)">2</text>
<text x="263.5" y="137.1" transform="rotate(-90 263.5 137.1)">GND</text>
<text x="285.4" y="135.9">C</text>
<text x="31.7" y="138">STROBE</text>
<text x="172.1" y="139.6" transform="rotate(-90 172.1 139.6)">GND</text>
<text x="222" y="142.3" transform="rotate(-90 222 142.3)">3</text>
<text x="224.5" y="142.3" transform="rotate(-90 224.5 142.3)">4</text>
<text x="118.7" y="148.1" transform="rotate(-90 118.7 148.1)">Amiga_5V</text>
<text x="222.9" y="147.7" transform="rotate(-90 222.9 147.7)">3V3</text>
<text x="225.4" y="148.5" transform="rotate(-90 225.4 148.5)">GND</text>
<text x="105.7" y="150.6" transform="rotate(-90 105.7 150.6)">4</text>
<text x="108.2" y="150.6" transform="rotate(-90 108.2 150.6)">3</text>
<text x="110.7" y="150.6" transform="rotate(-90 110.7 150.6)">2</text>
<text x="113.3" y="150.6" transform="rotate(-90 113.3 150.6)">1</text>
<text x="124.7" y="150.6" transform="rotate(-90 124.7 150.6)">4</text>
<text x="127.3" y="150.6" transform="rotate(-90 127.3 150.6)">3</text>
<text x="129.8" y="150.6" transform="rotate(-90 129.8 150.6)">2</text>
<text x="132.3" y="150.6" transform="rotate(-90 132.3 150.6)">1</text>
<text x="140" y="150.6" transform="rotate(-90 140 150.6)">4</text>
<text x="142.5" y="150.6" transform="rotate(-90 142.5 150.6)">3</text>
<text x="145" y="150.6" transform="rotate(-90 145 150.6)">2</text>
<text x="147.6" y="150.6" transform="rotate(-90 147.6 150.6)">1</text>
<text x="105.7" y="158.2" transform="rotate(-90 105.7 158.2)">5</text>
<text x="108.2" y="158.2" transform="rotate(-90 108.2 158.2)">6</text>
<text x="110.7" y="158.2" transform="rotate(-90 110.7 158.2)">7</text>
<text x="113.3" y="158.2" transform="rotate(-90 113.3 158.2)">8</text>
<text x="124.7" y="158.2" transform="rotate(-90 124.7 158.2)">5</text>
<text x="127.3" y="158.2" transform="rotate(-90 127.3 158.2)">6</text>
<text x="129.8" y="158.2" transform="rotate(-90 129.8 158.2)">7</text>
<text x="132.3" y="158.2" transform="rotate(-90 132.3 158.2)">8</text>
<text x="140" y="158.2" transform="rotate(-90 140 158.2)">5</text>
<text x="142.5" y="158.2" transform="rotate(-90 142.5 158.2)">6</text>
<text x="145" y="158.2" transform="rotate(-90 145 158.2)">7</text>
<text x="147.6" y="158.2" transform="rotate(-90 147.6 158.2)">8</text>
<text x="164.5" y="161.2" transform="rotate(-90 164.5 161.2)">GND</text>
<text x="104.8" y="162" transform="rotate(-90 104.8 162)">D3</text>
<text x="107.3" y="162" transform="rotate(-90 107.3 162)">D2</text>
<text x="109.9" y="162" transform="rotate(-90 109.9 162)">D1</text>
<text x="112.4" y="162" transform="rotate(-90 112.4 162)">D0</text>
<text x="123.8" y="162" transform="rotate(-90 123.8 162)">D7</text>
<text x="126.4" y="162" transform="rotate(-90 126.4 162)">D6</text>
<text x="128.9" y="162" transform="rotate(-90 128.9 162)">D5</text>
<text x="131.4" y="162" transform="rotate(-90 131.4 162)">D4</text>
<text x="139.1" y="163.6" transform="rotate(-90 139.1 163.6)">ACK</text>
<text x="141.6" y="164.7" transform="rotate(-90 141.6 164.7)">BUSY</text>
<text x="144.1" y="164.7" transform="rotate(-90 144.1 164.7)">POUT</text>
<text x="146.7" y="166.8" transform="rotate(-90 146.7 166.8)">SELECT</text>
<text x="151.8" y="167.2" transform="rotate(-90 151.8 167.2)">STROBE</text>
<text x="10.4" y="185.9">D</text>
<text x="285.4" y="185.9">D</text>
<text x="35" y="199.9">1</text>
<text x="85" y="199.9">2</text>
<text x="135" y="199.9">3</text>
<text x="185" y="199.9">4</text>
<text x="235" y="199.9">5</text>
<text x="285" y="199.9">6</text>
</g>
<g font-size="1.8" fill="#0000c2">
<text x="210.8" y="39.4">Optional UART1 Activity LEDs</text>
<text x="260.3" y="68.6">Optional Power LED</text>
<text x="212.1" y="99.1">Optional UART2 Activity LEDs</text>
<text x="259.1" y="97.8">Optional Activity LED</text>
<text x="114.3" y="167.3">4.7k: cay16-4701f4lf</text>
<text x="114.3" y="171.4">10k: cay16-103j4lf</text>
<text x="114.8" y="169.4">or</text>
</g>
<g font-size="1.8" fill="#008484">
<text x="217.4" y="53">1k</text>
<text x="227.6" y="53">1k</text>
<text x="38.9" y="57.5">+3V3PWR_FLAG</text>
<text x="217.4" y="55.5">R3</text>
<text x="227.5" y="55.5">R4</text>
<text x="216" y="64.3">LED</text>
<text x="216.1" y="61.8">D3</text>
<text x="228.7" y="64.3">LED</text>
<text x="228.8" y="61.8">D4</text>
<text x="35.7" y="68.7">PWR_FLAG GND</text>
<text x="81.4" y="71.6">U2</text>
<text x="114.2" y="70.8">JP1</text>
<text x="75.6" y="73.9">SN74CB3T16210</text>
<text x="114.5" y="73.1">Jumper_2_Open</text>
<text x="126.9" y="77.7">ESP32-DEVKIT-V1</text>
<text x="133.5" y="75.4">U1</text>
<text x="183" y="75.9">C1</text>
<text x="186.9" y="75.9">0.1uF</text>
<text x="252.9" y="74.6">R2</text>
<text x="258.2" y="74.6">150</text>
<text x="75.9" y="78.4">NC</text>
<text x="75.9" y="80.9">1A1</text>
<text x="75.9" y="83.4">1A2</text>
<text x="85.6" y="78.4">1OE</text>
<text x="85.6" y="80.9">2OE</text>
<text x="85.9" y="83.4">1B1</text>
<text x="161.6" y="82.2">10k</text>
<text x="167.8" y="82.2">R5</text>
<text x="217.6" y="79.7">J3</text>
<text x="259.7" y="79.8">D2</text>
<text x="260.7" y="82.1">Power LED indicator</text>
<text x="75.9" y="86">1A3</text>
<text x="75.9" y="88.5">1A4</text>
<text x="85.9" y="88.5">1B3</text>
<text x="85.9" y="86">1B2</text>
<text x="75.9" y="91.1">1A5</text>
<text x="75.9" y="93.6">1A6</text>
<text x="85.9" y="93.6">1B5</text>
<text x="85.9" y="91.1">1B4</text>
<text x="75.9" y="101.2">1A8</text>
<text x="75.9" y="96.1">GND</text>
<text x="75.9" y="98.7">1A7</text>
<text x="85.2" y="96.1">GND</text>
<text x="85.9" y="101.2">1B7</text>
<text x="85.9" y="98.7">1B6</text>
<text x="172.1" y="99.1" transform="rotate(-90 172.1 99.1)">CD</text>
<text x="177.2" y="99.1" transform="rotate(-90 177.2 99.1)">NC</text>
<text x="179.7" y="101" transform="rotate(-90 179.7 101)">MISO</text>
<text x="182.2" y="100.5" transform="rotate(-90 182.2 100.5)">GND</text>
<text x="184.8" y="100.1" transform="rotate(-90 184.8 100.1)">CLK</text>
<text x="187.3" y="100.2" transform="rotate(-90 187.3 100.2)">VDD</text>
<text x="189.9" y="101" transform="rotate(-90 189.9 101)">MOSI</text>
<text x="192.4" y="99" transform="rotate(-90 192.4 99)">CS</text>
<text x="194.9" y="99.1" transform="rotate(-90 194.9 99.1)">NC</text>
<text x="51.8" y="106.4">J1</text>
<text x="75.9" y="103.8">1A9</text>
<text x="75.9" y="106.3">1A10</text>
<text x="85.9" y="106.3">1B9</text>
<text x="85.9" y="103.8">1B8</text>
<text x="54.8" y="114">C2</text>
<text x="75.9" y="113.9">VCC</text>
<text x="75.9" y="108.8">2A1</text>
<text x="75.9" y="111.4">2A2</text>
<text x="84.9" y="108.8">1B10</text>
<text x="85.9" y="113.9">2B2</text>
<text x="85.9" y="111.4">2B1</text>
<text x="201.6" y="112.8">J2</text>
<text x="217.4" y="114">R6</text>
<text x="217.4" y="111.4">1k</text>
<text x="227.5" y="114">R7</text>
<text x="227.6" y="111.4">1k</text>
<text x="259.2" y="110.2">R1</text>
<text x="265.2" y="110.2">150</text>
<text x="53.6" y="116.5">0.1uF</text>
<text x="75.9" y="116.5">2A3</text>
<text x="75.9" y="119">GND</text>
<text x="85.2" y="119">GND</text>
<text x="85.9" y="116.5">2B3</text>
<text x="256.4" y="117.6">Activity LED indicator</text>
<text x="75.9" y="121.5">2A4</text>
<text x="75.9" y="124.1">2A5</text>
<text x="85.9" y="124.1">2B5</text>
<text x="85.9" y="121.5">2B4</text>
<text x="216" y="122.7">LED</text>
<text x="216.1" y="120.2">D5</text>
<text x="228.7" y="122.7">LED</text>
<text x="228.8" y="120.2">D6</text>
<text x="259.3" y="124">D1</text>
<text x="75.9" y="126.6">2A6</text>
<text x="75.9" y="129.2">2A7</text>
<text x="75.9" y="131.7">2A8</text>
<text x="85.9" y="131.7">2B8</text>
<text x="85.9" y="129.2">2B7</text>
<text x="85.9" y="126.6">2B6</text>
<text x="172.1" y="130" transform="rotate(-90 172.1 130)">SHIELD</text>
<text x="75.9" y="134.2">2A9</text>
<text x="75.9" y="136.8">2A10</text>
<text x="84.9" y="136.8">2B10</text>
<text x="85.9" y="134.2">2B9</text>
<text x="177.2" y="138.1">Micro_SD_Card_Socket</text>
<text x="217.6" y="138.1">J4</text>
<text x="42.4" y="144.4">DB25_Male</text>
<text x="100.7" y="144.3">4.7k_R_Pack04</text>
<text x="105.5" y="146.9">RN1</text>
<text x="121.1" y="144.3">4.7k_R_Pack04</text>
<text x="124.5" y="146.9">RN2</text>
<text x="137.6" y="144.3">4.7k_R_Pack04</text>
<text x="141" y="146.9">RN3</text>
<text x="165.3" y="149.5">0.1uF</text>
<text x="152.6" y="154.6">R8</text>
<text x="165.3" y="152.1">C4</text>
<text x="155.1" y="158.4">C3</text>
<text x="155.2" y="161">0.1uF</text>
</g>
<g font-size="1.4" fill="#840000">
<text x="121.1" y="83.8">16</text>
<text x="121.1" y="81.3">30</text>
<text x="146.9" y="81.3">1</text>
<text x="121.1" y="88.9">17</text>
<text x="146.5" y="88.9">12</text>
<text x="121.1" y="91.4">18</text>
<text x="146.5" y="91.4">13</text>
<text x="146.9" y="96.5">6</text>
<text x="146.9" y="99.1">7</text>
<text x="121.5" y="104.1">4</text>
<text x="121.5" y="106.7">5</text>
<text x="146.5" y="104.1">14</text>
<text x="146.5" y="106.7">15</text>
<text x="121.1" y="111.8">27</text>
<text x="121.5" y="109.2">8</text>
<text x="146.5" y="109.2">23</text>
<text x="146.5" y="111.8">24</text>
<text x="121.1" y="116.8">26</text>
<text x="121.1" y="114.3">28</text>
<text x="121.5" y="119.4">3</text>
<text x="146.5" y="116.8">21</text>
<text x="146.5" y="119.4">22</text>
<text x="146.5" y="114.3">25</text>
<text x="121.1" y="124.5">10</text>
<text x="121.5" y="121.9">9</text>
<text x="146.5" y="124.5">19</text>
<text x="146.5" y="121.9">20</text>
<text x="121.1" y="127">11</text>
<text x="146.9" y="132.1">2</text>
</g>
<g font-size="1.4" fill="#008484">
<text x="125.5" y="82">VIN</text>
<text x="141.2" y="82">3V3</text>
<text x="125.5" y="84.6">EN</text>
<text x="125.5" y="89.7">VP</text>
<text x="141" y="89.7">RX0</text>
<text x="125.5" y="92.2">VN</text>
<text x="141.2" y="92.2">TX0</text>
<text x="141" y="97.3">RX2</text>
<text x="141.2" y="99.8">TX2</text>
<text x="125.5" y="104.9">D2</text>
<text x="125.5" y="107.4">D4</text>
<text x="141.2" y="104.9">D22</text>
<text x="141.2" y="107.4">D23</text>
<text x="125.5" y="112.5">D12</text>
<text x="125.5" y="110">D5</text>
<text x="141.2" y="110">D25</text>
<text x="141.2" y="112.5">D26</text>
<text x="125.5" y="117.6">D14</text>
<text x="125.5" y="115.1">D13</text>
<text x="141.2" y="117.6">D32</text>
<text x="141.2" y="115.1">D27</text>
<text x="125.5" y="125.2">D19</text>
<text x="125.5" y="120.1">D15</text>
<text x="125.5" y="122.7">D18</text>
<text x="141.2" y="125.2">D34</text>
<text x="141.2" y="122.7">D35</text>
<text x="141.2" y="120.1">D33</text>
<text x="125.5" y="127.8">D21</text>
<text x="140.6" y="132.8">GND</text>
</g>
</svg>
